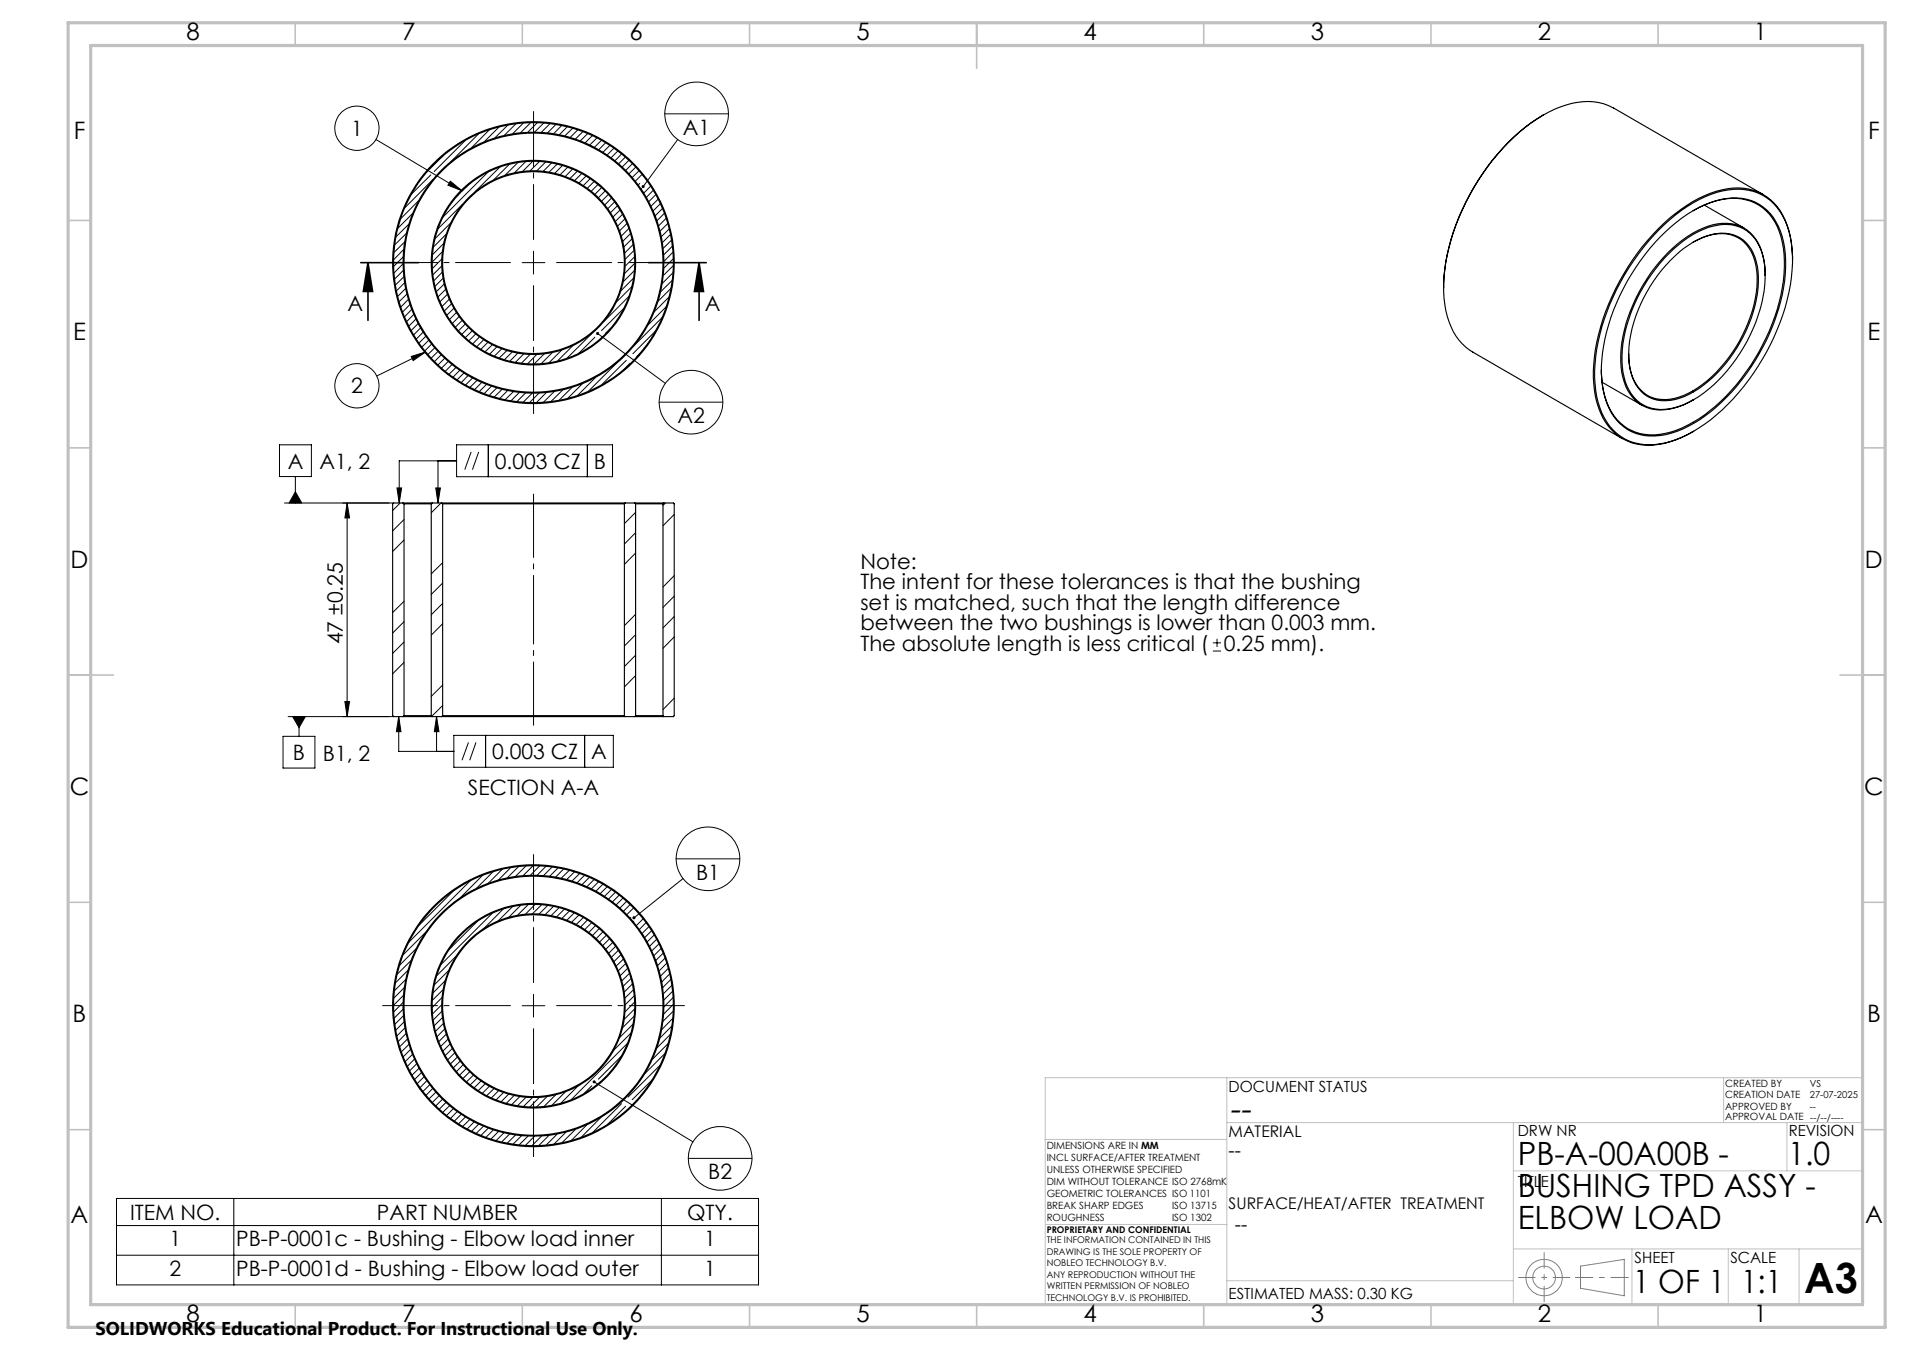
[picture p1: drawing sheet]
<svg xmlns="http://www.w3.org/2000/svg" width="420mm" height="297mm" viewBox="0 0 420 297" stroke-linecap="round" stroke-linejoin="round" font-family="sans-serif">
<g fill="none" stroke="#808080" stroke-width=".22">
<path d="M347.9 278.5l9.6-1.4v8l-9.6-1.7z"/>
<circle cx="339.9" cy="281" r="2.51"/>
<circle cx="339.9" cy="281.1" r="4"/>
</g>
<path d="M334.2 281h11.4" fill="none" stroke="#808080" stroke-width=".22" stroke-dasharray="15.2 1.3 1.3 1.3" stroke-dashoffset="11.4" stroke-linecap="butt"/>
<path d="M339.9 275.5v10.9" fill="none" stroke="#808080" stroke-width=".22" stroke-dasharray="15.2 1.3 1.3 1.3" stroke-dashoffset="11.7" stroke-linecap="butt"/>
<path d="M346.7 281h11.8" fill="none" stroke="#808080" stroke-width=".22" stroke-dasharray="15.2 1.3 1.3 1.3" stroke-dashoffset="11.2" stroke-linecap="butt"/>
<g fill="none" stroke="#c0c0c0" stroke-width=".22">
<path d="M270.1 237.1v49.9M379.4 237.1v9.9M410.1 237.1h-180v49.9M230 250.7h40M270.1 247h140M333.1 257.6h77M333.1 247v40M393.3 247v10.6M230.2 269.4h39.9M333.1 274.8h77M359.2 274.8v12.2M380.4 274.8v12.2"/>
<path d="M396 274.8v12.2M270.1 281.8h63"/>
</g>
<g fill="none" stroke="#c0c0c0" stroke-width=".35">
<path d="M65 5v5M115 5v5M165 5v5M215 5v10M265 5v5M315 5v5M365 5v5M15 48.5h5M410 48.5h5M15 98.5h5M410 98.5h5M15 148.5h10"/>
<path d="M405 148.5h10M15 198.5h5M410 198.5h5M15 248.5h5M410 248.5h5M65 287v5M115 287v5M165 287v5M215 287v5M265 287v5M315 287v5M365 287v5"/>
</g>
<path d="M15 5h400v287h-400zM20 10h390v277h-390z" fill="none" stroke="#c0c0c0" stroke-width=".7"/>
<g fill="none" stroke="#000" stroke-width=".25">
<path d="M339.7 25.3a45.8 45.8 0 0 0-17 19.2 42 42 0 0 0-4.8 21 15.9 15.9 0 0 0 4.8 10.9l1.5 1.1 33 19M339.7 25.3a17.3 17.3 0 0 1 13.3-2.5l2.2 1 33 19M339.7 25.3a46.1 46.1 0 0 0-17.8 20.8 41.4 41.4 0 0 0-4.1 17.2M365.2 50.5a28.3 28.3 0 0 1 15.2-8.7 11.2 11.2 0 0 1 13 8 29.6 29.6 0 0 1-.4 17.8 50.3 50.3 0 0 1-17.6 25.6 20.8 20.8 0 0 1-13.7 4.6 11.1 11.1 0 0 1-9.5-8.1 29.6 29.6 0 0 1 .4-17.8 51.9 51.9 0 0 1 12.6-21.4zM365.5 52.1a26.5 26.5 0 0 1 14.6-8.4 10.4 10.4 0 0 1 11.8 7.2 28 28 0 0 1-.4 17.2 46 46 0 0 1-17.4 24.3 17.6 17.6 0 0 1-13 3.2 10.8 10.8 0 0 1-7.8-8.2 30.8 30.8 0 0 1 1.3-17.6 49.3 49.3 0 0 1 10.9-17.7zM367.4 55.7a20 20 0 0 1 11.8-6.3 8.2 8.2 0 0 1 8.6 6.1 24.1 24.1 0 0 1-1.3 15.5 34.9 34.9 0 0 1-13.7 16.9 11.8 11.8 0 0 1-10.1 1.6 9.3 9.3 0 0 1-5.4-7.6 29.7 29.7 0 0 1 4.5-18.9l2.7-3.9zM367.7 57.3a17.8 17.8 0 0 1 11.1-6 7.5 7.5 0 0 1 7.8 6.3 23.4 23.4 0 0 1-2.2 15 29.9 29.9 0 0 1-12.6 14.2 9.6 9.6 0 0 1-9.3 .3 10 10 0 0 1-4-8.5 30.4 30.4 0 0 1 7.3-19.2zM372.7 46.4a16.1 16.1 0 0 1 11.6-2.4 10.7 10.7 0 0 1 7.7 8.1 30.3 30.3 0 0 1-1.3 17.5 46.1 46.1 0 0 1-16.8 22.6 17.9 17.9 0 0 1-11.8 3.4 10.7 10.7 0 0 1-8.8-8.4l-.6-2.5-.2-3.3M372.7 53.3a10.2 10.2 0 0 1 9.9-1 9.5 9.5 0 0 1 4.2 8.3 31 31 0 0 1-9 21.3 17.7 17.7 0 0 1-11.2 6 7.6 7.6 0 0 1-7.7-6.4l-.3-2.2-.1-1.4M375.1 45.1l8.8 5.1M394.6 57.2a19.7 19.7 0 0 0-3.4-11.8 11.6 11.6 0 0 0-12.1-3.6 32.2 32.2 0 0 0-16.4 11.1 48.8 48.8 0 0 0-12 28.7 18.9 18.9 0 0 0 3.4 12.3 11.4 11.4 0 0 0 12.2 3.7l1.2-.4a20.5 20.5 0 0 0 5.1-2.2M388.5 60.6a13.2 13.2 0 0 0-2.7-8.8 8.3 8.3 0 0 0-8.8-2.3 25.3 25.3 0 0 0-12.8 9.4 35.1 35.1 0 0 0-7.4 19.3 12.4 12.4 0 0 0 4 10.6 9.9 9.9 0 0 0 9.7 .3l2.1-1.1"/>
<path d="M352.7 84.1l8.7 5M372.8 94.9l-.1 .1M372.8 87.9l-.1 .1M88.7 110.7h6.4M88.7 110.7h-2.1l-.2 .1v46.6l.2 .3h2.1M88.7 110.7l.2 .1M88.9 110.8h6M88.9 110.8v46.6M94.9 110.8v46.6M95.1 110.7h2.1M95.1 110.7l-.2 .1M97.2 110.7h40.4"/>
<path d="M97.2 110.7l.2 .1M97.4 110.8h40M97.4 110.8v46.6M137.4 110.8v46.6M137.6 110.7h2.1M137.6 110.7l-.2 .1M139.7 110.7h6.4M139.7 110.7l.2 .1M139.9 110.8h6M139.9 110.8v46.6M145.9 110.8v46.6M146.1 110.7h2.1l.2 .1v46.6l-.2 .3h-2.1"/>
<path d="M146.1 110.7l-.2 .1M88.7 157.7h6.4M88.9 157.4h6M88.9 157.4l-.2 .3M94.9 157.4l.2 .3M95.1 157.7h2.1M97.2 157.7h40.4M97.4 157.4h40M97.4 157.4l-.2 .3M137.4 157.4l.2 .3M137.6 157.7h2.1M139.7 157.7h6.4"/>
<path d="M139.9 157.4h6M139.9 157.4l-.2 .3M145.9 157.4l.2 .3"/>
<circle cx="117.4" cy="57.8" r="20"/>
<circle cx="117.4" cy="57.8" r="28.7"/>
<circle cx="117.4" cy="57.8" r="22.5"/>
<circle cx="117.4" cy="57.8" r="22.3"/>
<circle cx="117.4" cy="57.8" r="31"/>
<circle cx="117.4" cy="57.8" r="28.5"/>
<circle cx="117.4" cy="57.8" r="20.2"/>
<circle cx="117.4" cy="57.8" r="30.8"/>
<circle cx="117.4" cy="221.3" r="20"/>
<circle cx="117.4" cy="221.2" r="28.7"/>
<circle cx="117.4" cy="221.3" r="22.5"/>
<circle cx="117.4" cy="221.3" r="22.3"/>
<circle cx="117.4" cy="221.3" r="31"/>
<circle cx="117.4" cy="221.3" r="28.5"/>
<circle cx="117.4" cy="221.2" r="20.2"/>
<circle cx="117.4" cy="221.3" r="30.8"/>
</g>
<g fill="none" stroke="#000" stroke-width=".22">
<path d="M82.8 30.7l18.9 11.3M94.8 38.5l-4.3 4.3M95.3 39.5l-6.2 6.2M97.5 34.3l-2.9 2.9M99.1 39.9l2.6 2.1-3.1-1.3zM102.4 30.9l-6.8 6.8M105.3 29.5l-6.2 6.2M107.4 37.8l-9.9 10M107.7 28.5l-3.9 4.1M109.9 27.9l-3.3 3.3M110 36.8l-5.4 5.4M111.8 27.5l-2.9 2.9"/>
<path d="M112.1 36.1l-3.4 3.4M113.6 27.2l-2.6 2.6M114 35.7l-2.8 2.9M115.2 27.1l-2.4 2.4M115.7 35.6l-2.5 2.4M116.8 27l-2.3 2.2M117.3 35.5l-2.3 2.2M118.3 27l-2.1 2.1M118.7 35.5l-2 2.1M119.7 27.1l-2 2M120.1 35.6l-2 2M121.1 27.2l-2 1.9"/>
<path d="M121.4 35.8l-1.8 1.9M122.4 27.4l-1.9 1.8M122.7 36.1l-1.8 1.8M123.6 27.6l-1.8 1.8M123.8 36.4l-1.7 1.7M124.8 27.9l-1.7 1.8M125 36.8l-1.7 1.6M126 37.2l-1.6 1.6M126 28.2l-1.7 1.7M127.1 37.7l-1.6 1.6M127.2 28.6l-1.7 1.6M128.1 38.2l-1.6 1.5"/>
<path d="M128.3 29l-1.7 1.6M129 38.7l-1.5 1.5M129.4 29.4l-1.7 1.6M129.9 39.3l-1.5 1.5M130.4 29.8l-1.6 1.6M130.8 39.9l-1.5 1.5M131.4 30.3l-1.6 1.6M132.4 30.9l-1.6 1.5M133.3 31.4l-1.5 1.5M134.2 32l-1.5 1.5M135.1 32.6l-1.5 1.5M136 33.2l-1.5 1.5"/>
<path d="M136.8 33.9l-1.4 1.5M137.7 34.6l-1.5 1.5M138.4 35.3l-1.5 1.5M139.2 36l-1.5 1.5M139.9 36.8l-1.4 1.4M140.7 37.6l-1.5 1.4M141.3 38.4l-1.5 1.5M146.3 25h14M149.2 30.7l-7.6 10.4M88.7 58l-2 2.1M88.8 56.5l-2.2 2.1M88.8 59.5l-1.9 1.9"/>
<path d="M88.9 54.9l-2.3 2.2M89.1 53.2l-2.4 2.4M89.5 51.3l-2.6 2.6M90 49.3l-2.9 2.8M90.8 47l-3.2 3.2M92.2 44.1l-4 4M97.2 57l-2 2.1M97.2 58.5l-1.9 2M97.3 59.9l-1.8 1.9M97.4 55.4l-2.3 2.2M97.6 53.6l-2.4 2.5M98.2 51.5l-2.8 2.9"/>
<path d="M99.2 49.1l-3.5 3.4M101.4 42.4l-1 1M101.8 44.9l-5.4 5.5M103 40.8l-1.5 1.4M114.9 57.8h5M117.4 55.3v5M131.6 40.6l-1.5 1.5M132.4 41.3l-1.4 1.5M133.2 42l-1.5 1.5M133.9 42.8l-1.5 1.5M134.6 43.6l-1.5 1.5M135.3 44.4l-1.5 1.5"/>
<path d="M135.9 45.3l-1.5 1.5M136.5 46.2l-1.6 1.5M137 47.2l-1.5 1.5M137.5 48.2l-1.5 1.5M138 49.2l-1.6 1.6M138.4 50.3l-1.6 1.6M138.8 51.4l-1.7 1.7M139.1 52.6l-1.8 1.7M139.4 53.8l-1.9 1.9M139.6 55.1l-2 1.9M139.7 59.5l-2.5 2.5M139.7 56.5l-2.1 2.1"/>
<path d="M139.7 57.9l-2.2 2.3M140.8 40.4l-.3 .3M141.3 41.4l-.2 .2M143.2 41l-1.5 1.5M143.8 41.9l-1.5 1.5M144.4 42.8l-1.6 1.6M144.9 43.8l-1.6 1.6M145.4 44.8l-1.6 1.6M145.8 45.9l-1.6 1.6M146.3 46.9l-1.7 1.7M146.6 48l-1.6 1.7M147 49.2l-1.7 1.7"/>
<path d="M147.3 50.3l-1.7 1.8M147.6 51.6l-1.8 1.8M147.8 52.8l-1.9 1.9M148 54.1l-1.9 2M148.1 55.5l-2 2M148.2 56.9l-2.1 2.2M148.2 58.4l-2.2 2.2M88.9 60.9l-1.9 1.8M89.1 62.2l-1.8 1.8M89.3 63.5l-1.8 1.7M89.6 64.7l-1.8 1.7M89.9 65.9l-1.7 1.7"/>
<path d="M90.2 67l-1.6 1.6M90.5 78.4l3.2-1-2.8 1.9zM90.6 68.1l-1.6 1.6M91.1 69.2l-1.6 1.6M91.5 70.2l-1.5 1.6M92 71.2l-1.5 1.5M92.6 72.1l-1.5 1.6M93.1 73.1l-1.5 1.5M93.7 77.4l-10.8 5.3M93.7 74l-1.5 1.5M94.4 74.9l-1.5 1.5M95 75.7l-1.4 1.4"/>
<path d="M95.7 76.5l-1.5 1.5M96.4 77.3l-1.5 1.5M97.1 78.1l-1.5 1.4M97.5 61.2l-1.8 1.8M97.8 62.5l-1.7 1.7M97.9 78.8l-1.5 1.5M98.1 63.6l-1.7 1.7M98.5 64.8l-1.7 1.6M98.7 79.5l-1.5 1.5M98.9 65.8l-1.6 1.6M99.4 66.8l-1.6 1.6M99.9 67.8l-1.5 1.6"/>
<path d="M100.5 68.8l-1.5 1.5M101.1 69.6l-1.5 1.6M101.7 70.5l-1.5 1.5M102.4 71.3l-1.5 1.5M103.2 72.1l-1.5 1.5M103.9 72.8l-1.5 1.5M104.7 73.5l-1.5 1.5M105.6 74.1l-1.5 1.5M106.5 74.8l-1.5 1.5M107.4 75.3l-1.5 1.5M108.4 75.8l-1.6 1.6M109.4 76.3l-1.6 1.6"/>
<path d="M110.5 76.7l-1.7 1.6M111.6 77.1l-1.7 1.7M112.7 77.4l-1.7 1.8M114 77.7l-1.8 1.8M115.3 77.9l-1.8 1.8M116.7 78l-1.9 1.9M118.2 78l-2.1 2M119.8 77.9l-2.2 2.2M121.6 77.5l-2.5 2.5M123.6 77l-2.8 2.8M126.2 76l-3.5 3.4M130.3 73.4l-5.5 5.4"/>
<path d="M131 74.2l-3.6 3.5M131.6 73.4l14.9 10.9M134.4 72.2l-1.2 1.2M135.7 79.9l-6.2 6.2M137.4 67.8l-5 4.9M137.9 79.3l-5.5 5.4M138.5 65.2l-5.5 5.5M138.7 79.9l-1.4 1.4M139.1 63l-3.5 3.5M139.5 61.2l-2.9 2.8M141 77.6l-.8 .9M144.3 72.8l-5 5"/>
<path d="M145.8 69.8l-6.3 6.3M146.7 67.4l-4 4.1M147.3 65.3l-3.3 3.3M147.7 63.4l-2.8 2.9M148 61.7l-2.6 2.5M148.1 60l-2.3 2.4M61.5 97.9h7v6.9h-7zM99.5 80.2l-1.5 1.5M100.4 80.9l-1.6 1.4M100.5 97.9h34.3v7h-34.3zM101.2 81.5l-1.5 1.5M102.1 82.1l-1.5 1.5"/>
<path d="M103 82.6l-1.5 1.6M103.7 99.4l-1.4 3.9M104 83.1l-1.5 1.6M105 83.7l-1.6 1.5M105.4 99.4l-1.4 3.9M106 84.1l-1.5 1.6M107.1 84.6l-1.6 1.6M107.5 97.9v7M108.2 84.9l-1.6 1.7M109.4 85.3l-1.7 1.7M110.5 85.7l-1.7 1.6M111.8 85.9l-1.8 1.8"/>
<path d="M113 86.1l-1.8 1.8M114.3 86.3l-1.8 1.9M115.7 86.4l-1.9 2M117.2 86.5l-2.1 2M118.7 86.5l-2.1 2.1M120.3 86.3l-2.2 2.3M122 86.1l-2.4 2.4M123.9 85.8l-2.6 2.5M125.9 85.2l-2.8 2.8M128.3 84.3l-3.3 3.3M129.3 97.9v7M131.1 83l-4 4"/>
<path d="M145.1 88.5h14M62.6 110.7h24M65 108.2l1.4 2.5h-2.8zM65 104.8v5.9M76.4 110.7l.5 3.2h-1zM76.4 110.7v47M87.4 107.3h1l-.5 3.4zM88.1 110.7l-1.7 1.6M88.9 118.8l-2.5 2.5M88.9 114.3l-2.5 2.5M95.9 107.3h1l-.5 3.4zM96.4 101.4v9.3"/>
<path d="M97.1 110.7l-2.2 2.1M100.5 101.4h-12.6v9.3M139.9 112.7l-2.5 2.5M139.9 117.2l-2.5 2.5M146.5 110.7l-.6 .5M148.4 113.2l-2.5 2.5M88.9 136.8l-2.5 2.5M88.9 132.3l-2.5 2.5M97.4 123.8l-2.5 2.5M97.4 128.3l-2.5 2.5M97.4 132.7l-2.5 2.6M97.4 137.2l-2.5 2.5"/>
<path d="M139.9 135.1l-2.5 2.6M139.9 139.6l-2.5 2.5M139.9 121.7l-2.5 2.5M148.4 126.6l-2.5 2.5M148.4 131.2l-2.5 2.4M148.4 135.6l-2.5 2.5M63.4 157.7h23.2M64.4 157.7h2.8l-1.4 2.4zM65.8 157.7v4.3M75.9 154.3h1l-.5 3.4zM87.8 157.7l.5 3.3h-1.1zM87.8 157.7v7.6h12.1"/>
<path d="M88.9 141.2l-2.5 2.6M88.9 145.7l-2.5 2.5M96.1 157.7l.5 3.3h-1zM96.1 157.7v7.6M97.4 150.7l-2.5 2.5M97.4 155.2l-2.4 2.4M139.9 144.1l-2.5 2.5M139.9 148.6l-2.5 2.5M148.4 153.6l-2.5 2.5M148.4 140.1l-2.5 2.5M267 143.2h1.8M267 141.4h1.8"/>
<path d="M267.9 140.5v1.8M62.3 162h7v7h-7zM99.9 161.8h35.1v7h-35.1zM103.1 163.3l-1.4 3.9M104.8 163.3l-1.4 3.9M106.9 161.8v7M128.7 161.8v7M99.8 196l-7.7 7.7M103.5 193.7l-13.6 13.7M106.3 192.5l-5 5.1M108.5 191.8l-3.7 3.7M110.6 191.2l-3.1 3.1"/>
<path d="M110.8 200l-4.3 4.3M112.4 190.8l-2.7 2.8M112.9 199.4l-3.2 3.2M114.2 190.6l-2.5 2.5M114.7 199.1l-2.7 2.7M115.8 190.5l-2.3 2.3M116.3 199l-2.4 2.4M117.3 190.5l-2.2 2.1M117.8 199l-2.2 2.2M118.8 190.5l-2.1 2.1M119.2 199l-2 2M120.2 190.6l-2 2"/>
<path d="M120.6 199.2l-1.9 1.9M121.5 190.7l-1.9 1.9M121.8 199.4l-1.8 1.8M122.8 190.9l-1.8 1.9M123.1 199.7l-1.8 1.7M124.1 191.2l-1.8 1.8M125.3 191.5l-1.8 1.7M126.5 191.8l-1.8 1.7M127.6 192.2l-1.7 1.6M128.7 192.6l-1.7 1.6M129.7 193l-1.6 1.6M130.8 193.5l-1.6 1.6"/>
<path d="M131.8 194l-1.6 1.5M132.7 194.5l-1.5 1.6M133.7 195.1l-1.6 1.5M134.6 195.7l-1.5 1.5M135.5 196.3l-1.6 1.5M136.3 196.9l-1.5 1.5M137.1 197.6l-1.5 1.5M137.9 198.3l-1.4 1.5M138.7 199l-1.5 1.5M139.5 199.7l-1.5 1.5M148.8 188.9h14M150.4 193.3l-10.8 8.6"/>
<path d="M88.8 219l-2.2 2.2M89 217.3l-2.3 2.3M89.3 215.5l-2.5 2.5M89.8 213.5l-2.8 2.7M90.5 211.3l-3.1 3.1M91.7 208.7l-3.8 3.7M93.7 205.1l-5 5M97.3 219.5l-2.2 2.1M97.5 217.7l-2.4 2.4M98 215.8l-2.7 2.7M98.8 213.5l-3.2 3.2M100.4 210.4l-4.3 4.3"/>
<path d="M105.1 202.6l-6.3 6.3M108.4 200.8l-11.4 11.5M117.4 218.8v5M124.2 200l-1.7 1.7M125.3 200.4l-1.6 1.7M126.4 200.8l-1.6 1.7M127.4 201.3l-1.6 1.6M128.4 201.9l-1.5 1.5M129.3 202.4l-1.5 1.5M130.2 203l-1.5 1.5M131.1 203.6l-1.5 1.5M131.9 204.3l-1.5 1.5"/>
<path d="M132.7 205l-1.5 1.5M133.5 205.8l-1.5 1.5M134.2 206.5l-1.5 1.5M134.9 207.4l-1.6 1.4M135.5 208.2l-1.5 1.5M136.1 209.1l-1.5 1.5M136.7 210l-1.6 1.6M137.2 211l-1.6 1.5M137.7 212l-1.6 1.6M138.1 213l-1.6 1.7M138.6 214.1l-1.7 1.7M138.9 201.9l-.2 .1"/>
<path d="M138.9 215.3l-1.7 1.7M139.2 216.5l-1.8 1.8M139.5 217.7l-2 1.9M139.5 202.7l-.1 .1M139.6 219.1l-2 1.9M141.6 202.1l-1.5 1.5M142.2 203l-1.5 1.5M142.8 203.9l-1.5 1.5M143.4 204.7l-1.5 1.6M144 205.7l-1.5 1.5M144.5 206.7l-1.5 1.5M145.1 207.6l-1.6 1.6"/>
<path d="M145.5 208.7l-1.6 1.6M146 209.7l-1.6 1.6M146.4 210.8l-1.7 1.6M146.8 211.9l-1.7 1.7M147.1 213l-1.7 1.8M147.4 214.2l-1.7 1.8M147.7 215.5l-1.9 1.8M147.9 216.8l-1.9 1.8M148.1 218.1l-2 2M148.2 219.5l-2.1 2M88.7 220.6l-2.1 2M88.7 222l-2 2"/>
<path d="M88.8 223.4l-1.9 2M88.9 224.8l-1.8 1.9M89.1 226.1l-1.8 1.8M89.4 227.4l-1.7 1.7M89.7 228.6l-1.7 1.7M90 229.8l-1.7 1.6M90.4 230.9l-1.6 1.6M90.8 231.9l-1.6 1.7M91.2 233l-1.5 1.6M91.7 234l-1.5 1.6M92.3 235l-1.6 1.5M92.8 236l-1.5 1.5"/>
<path d="M93.3 236.9l-1.5 1.5M93.9 237.8l-1.4 1.5M94.6 238.7l-1.5 1.4M95.2 239.5l-1.4 1.5M97.2 221l-2 2.1M97.3 222.5l-1.9 1.9M97.4 223.9l-1.8 1.8M97.6 225.1l-1.8 1.8M97.9 226.4l-1.7 1.7M98.2 227.5l-1.6 1.7M98.6 228.6l-1.6 1.6M99.1 229.7l-1.6 1.5"/>
<path d="M99.6 230.7l-1.6 1.5M100.1 231.6l-1.5 1.5M100.7 232.5l-1.5 1.6M101.3 233.4l-1.5 1.5M102 234.2l-1.5 1.6M102.7 235.1l-1.5 1.4M103.4 235.8l-1.5 1.5M104.2 236.5l-1.5 1.5M105 237.2l-1.5 1.5M105.9 237.8l-1.5 1.5M106.8 238.4l-1.5 1.6M107.7 239l-1.5 1.5"/>
<path d="M108.7 239.5l-1.6 1.5M109.7 240l-1.5 1.5M114.9 221.3h5M127.2 238.9l-3.8 3.8M130.3 238.9l-1.7 1.7M130.8 238l21.7 13.2M136.7 232.4l-5 5M138.1 229.5l-12.4 12.5M138.9 227.3l-3.8 3.8M139.3 225.3l-3 3M139.6 223.6l-2.6 2.5M139.7 222l-2.3 2.3"/>
<path d="M139.7 220.4l-2.1 2.2M143.5 237.6l-4.3 4.3M145.3 234.3l-7 7.1M146.4 231.7l-4.5 4.5M147.1 229.5l-3.5 3.5M147.6 227.6l-3 3M147.9 225.7l-2.7 2.7M148.1 224l-2.4 2.5M148.2 222.5l-2.3 2.2M148.2 220.9l-2.1 2.2M96 240.3l-1.6 1.5M96.7 241l-1.5 1.5"/>
<path d="M97.4 241.8l-1.5 1.5M98.2 242.5l-1.5 1.5M99 243.2l-1.5 1.5M99.8 243.9l-1.5 1.5M100.6 244.5l-1.4 1.6M101.5 245.1l-1.5 1.6M102.4 245.7l-1.5 1.6M103.4 246.3l-1.6 1.5M104.4 246.8l-1.6 1.6M105.4 247.3l-1.6 1.6M106.4 247.8l-1.6 1.6M107.5 248.2l-1.6 1.6"/>
<path d="M108.6 248.6l-1.6 1.6M109.7 248.9l-1.6 1.7M110.8 240.3l-1.6 1.7M110.9 249.2l-1.7 1.7M112 240.7l-1.7 1.7M112.2 249.5l-1.8 1.7M113.2 241l-1.8 1.7M113.5 249.7l-1.8 1.8M114.4 241.2l-1.8 1.8M114.8 249.8l-1.9 1.9M115.8 241.4l-1.9 1.9M116.2 249.9l-1.9 2"/>
<path d="M117.2 241.4l-2 2M117.7 249.9l-2.1 2.1M118.7 241.4l-2.1 2.2M119.2 249.9l-2.1 2.2M120.4 241.2l-2.3 2.4M120.9 249.7l-2.3 2.3M122.3 240.9l-2.6 2.5M122.7 249.5l-2.5 2.4M124.5 240.2l-3 3M124.6 249.1l-2.7 2.6M126.7 248.4l-3 3M129.2 247.4l-3.5 3.5"/>
<path d="M132.4 245.7l-4.5 4.5M136.8 242.8l-6.3 6.4M137.7 243.4l-4 4M151.5 254.8h14M25.6 263.7h141.4v19h-141.4zM25.6 269.6h141.4M25.6 276.2h141.4M51.5 263.7v19M145.6 263.7v19"/>
<circle cx="78.6" cy="28.2" r="4.9"/>
<circle cx="153.3" cy="25.1" r="7"/>
<circle cx="78.6" cy="84.9" r="4.9"/>
<circle cx="152.1" cy="88.5" r="7"/>
<circle cx="155.8" cy="188.9" r="7"/>
<circle cx="158.5" cy="254.8" r="7"/>
</g>
<path d="M79.4 57.8h12.7M81 57.8l1 6.3h-2zM81 57.8v12.7M142.8 57.8h12.7M153.9 57.8l1 6.3h-2zM153.9 57.8v12.7" fill="none" stroke="#000" stroke-width=".35"/>
<path d="M112.4 57.8h-28.3M117.4 52.8v-28.3M122.4 57.8h28.3M117.4 62.8v28.3M117.4 216.2v-28.3M112.4 221.2h-28.3M117.4 226.2v28.3M122.4 221.2h28.3" fill="none" stroke="#000" stroke-width=".22" stroke-dasharray="15.2 1.3 1.3 1.3" stroke-dashoffset="3" stroke-linecap="butt"/>
<path d="M117.4 159.6v-51" fill="none" stroke="#000" stroke-width=".22" stroke-dasharray="15.2 1.3 1.3 1.3" stroke-dashoffset="1.2" stroke-linecap="butt"/>
<g fill="#000">
<path d="M99.1 39.9l2.6 2.1-3.1-1.3zM90.5 78.4l3.2-1-2.8 1.9zM141.4 40.7l-.1 .5 .1 .1 .2-.2-.2 .2a.34 .34 0 0 0 .5-.2 .34 .34 0 0 0-.5-.4zM131.3 73.1l.3 .3-.3-.2a.35 .35 0 0 0 .2 .5 .35 .35 0 0 0 .4-.4 .35 .35 0 0 0-.6-.2zM95.9 107.3h1l-.5 3.4zM87.4 107.3h1l-.5 3.4zM96.1 157.7l.5 3.3h-1zM87.8 157.7l.5 3.3h-1.1zM65 108.2l1.4 2.5h-2.8zM64.4 157.7l1.4 2.4 1.4-2.4zM139.3 201.6v.5l.3-.2-.3 .2a.35 .35 0 0 0 .5 .1 .35 .35 0 0 0 0-.5 .35 .35 0 0 0-.5-.1zM130.5 237.8a.34 .34 0 0 0 .2 .6 .34 .34 0 0 0 .4-.4 .34 .34 0 0 0-.5-.2l.2 .2z"/>
<path d="M153.9 57.8l1 6.3h-2zM81 57.8l1 6.3h-2z"/>
<path d="M76.4 110.7l.5 3.2h-1zM75.9 154.3h1l-.5 3.4z"/>
</g>
<text font-size="9.2" x="397.2" y="284.5">A3</text>
<text font-size="7.3" x="270.4" y="246.3">--</text>
<g font-size="7.1">
<text x="334.1" y="256.2">PB-A-00A00B -</text>
<text x="393.6" y="256.2">1.0</text>
<text x="334.1" y="263.3">BUSHING TPD ASSY -</text>
<text x="334.1" y="270.3">ELBOW LOAD</text>
<text x="359.4" y="284.5">1 OF 1</text>
<text x="383.3" y="284.5">1:1</text>
</g>
<g font-size="5.3">
<text x="41" y="8.9">8</text>
<text x="88.5" y="8.9">7</text>
<text x="138.5" y="8.9">6</text>
<text x="188.5" y="8.9">5</text>
<text x="238.5" y="8.9">4</text>
<text x="288.5" y="8.9">3</text>
<text x="338.5" y="8.9">2</text>
<text x="386" y="8.9">1</text>
<text x="16.2" y="30.7">F</text>
<text x="411.2" y="30.7">F</text>
<text x="16.1" y="74.9">E</text>
<text x="411.1" y="74.9">E</text>
<text x="15.5" y="124.9">D</text>
<text x="410.5" y="124.9">D</text>
<text x="15.4" y="174.9">C</text>
<text x="410.4" y="174.9">C</text>
<text x="16" y="224.9">B</text>
<text x="411" y="224.9">B</text>
<text x="15.5" y="269.2">A</text>
<text x="410.5" y="269.2">A</text>
<text x="41" y="290.9">8</text>
<text x="88.5" y="290.9">7</text>
<text x="138.5" y="290.9">6</text>
<text x="188.5" y="290.9">5</text>
<text x="238.5" y="290.9">4</text>
<text x="288.5" y="290.9">3</text>
<text x="338.5" y="290.9">2</text>
<text x="386" y="290.9">1</text>
</g>
<g font-size="4.7">
<text x="77.3" y="29.9">1</text>
<text x="150.3" y="29.7">A1</text>
<text x="76.5" y="68.3">A</text>
<text x="155.2" y="68.3">A</text>
<text x="77.3" y="86.6">2</text>
<text x="149.1" y="93.1">A2</text>
<text x="63.3" y="103.1">A</text>
<text x="70.3" y="103.2">A1, 2</text>
<text x="108.9" y="103.1">0.003 CZ</text>
<text x="130.7" y="103.1">B</text>
<text x="189.4" y="125.1">Note:</text>
<text x="189.4" y="129.6">The intent for these tolerances is that the bushing</text>
<text x="189.4" y="134.1">set is matched, such that the length difference</text>
<text x="75.4" y="141.7" transform="rotate(-90 75.4 141.7)">47 ±0.25</text>
<text x="189.4" y="138.7">between the two bushings is lower than 0.003 mm.</text>
<text x="189.4" y="143.2">The absolute length is less critical (</text>
<text x="269.4" y="143.2">0.25 mm).</text>
<text x="64.5" y="167.2">B</text>
<text x="71.1" y="167.4">B1, 2</text>
<text x="108.3" y="167">0.003 CZ</text>
<text x="130.1" y="167">A</text>
<text x="103" y="174.9">SECTION A-A</text>
<text x="153.2" y="193.6">B1</text>
<text x="155.9" y="259.5">B2</text>
<text x="28.6" y="268.3">ITEM NO.</text>
<text x="83" y="268.3">PART NUMBER</text>
<text x="151.2" y="268.3">QTY.</text>
<text x="37.3" y="274.1">1</text>
<text x="52" y="274.1">PB-P-0001c - Bushing - Elbow load inner</text>
<text x="155" y="274.1">1</text>
<text x="37.3" y="280.7">2</text>
<text x="52" y="280.7">PB-P-0001d - Bushing - Elbow load outer</text>
<text x="155" y="280.7">1</text>
</g>
<g font-size="4.2">
<text x="270.4" y="254.6">--</text>
<text x="271.8" y="270.8">--</text>
</g>
<text font-size="4.1" x="21" y="293.7">SOLIDWORKS Educational Product. For Instructional Use Only.</text>
<g font-size="3.5">
<text x="270.4" y="250.1">MATERIAL</text>
<text x="270.4" y="266">SURFACE/HEAT/AFTER TREATMENT</text>
</g>
<g font-size="3.4">
<text x="270.4" y="240.2">DOCUMENT STATUS</text>
<text x="334.1" y="250">DRW NR</text>
<text x="393.7" y="250">REVISION</text>
<text x="334.1" y="261.1">TITLE</text>
<text x="359.8" y="277.9">SHEET</text>
<text x="380.9" y="277.9">SCALE</text>
<text x="270.4" y="285.7">ESTIMATED MASS: 0.30 KG</text>
</g>
<g font-size="2.2">
<text x="379.7" y="239.1">CREATED BY</text>
<text x="379.7" y="244.2">APPROVED BY</text>
<text x="379.7" y="241.6">CREATION DATE</text>
<text x="379.7" y="246.5">APPROVAL DATE --/--/----</text>
<text x="230.4" y="252.7">DIMENSIONS ARE IN MM</text>
<text x="230.4" y="255.4">INCL SURFACE/AFTER TREATMENT</text>
<text x="230.4" y="258">UNLESS OTHERWISE SPECIFIED</text>
<text x="230.4" y="260.7">DIM WITHOUT TOLERANCE ISO 2768mK</text>
<text x="230.4" y="263.3">GEOMETRIC TOLERANCES ISO 1101</text>
<text x="230.4" y="266">BREAK SHARP EDGES</text>
<text x="230.4" y="268.6">ROUGHNESS</text>
<text x="258" y="266">ISO 13715</text>
<text x="258" y="268.7">ISO 1302</text>
</g>
<g font-size="2.1">
<text x="398.4" y="239.1">VS</text>
<text x="398.4" y="244.2">--</text>
<text x="398.4" y="241.7">27-07-2025</text>
</g>
<g font-size="2">
<text x="230.4" y="271.3">PROPRIETARY AND CONFIDENTIAL</text>
<text x="230.4" y="273.5">THE INFORMATION CONTAINED IN THIS</text>
<text x="230.4" y="276.1">DRAWING IS THE SOLE PROPERTY OF</text>
<text x="230.4" y="278.6">NOBLEO TECHNOLOGY B.V.</text>
<text x="230.4" y="281.1">ANY REPRODUCTION WITHOUT THE</text>
<text x="230.4" y="283.6">WRITTEN PERMISSION OF NOBLEO</text>
<text x="230.4" y="286.2">TECHNOLOGY B.V. IS PROHIBITED.</text>
</g>
</svg>
